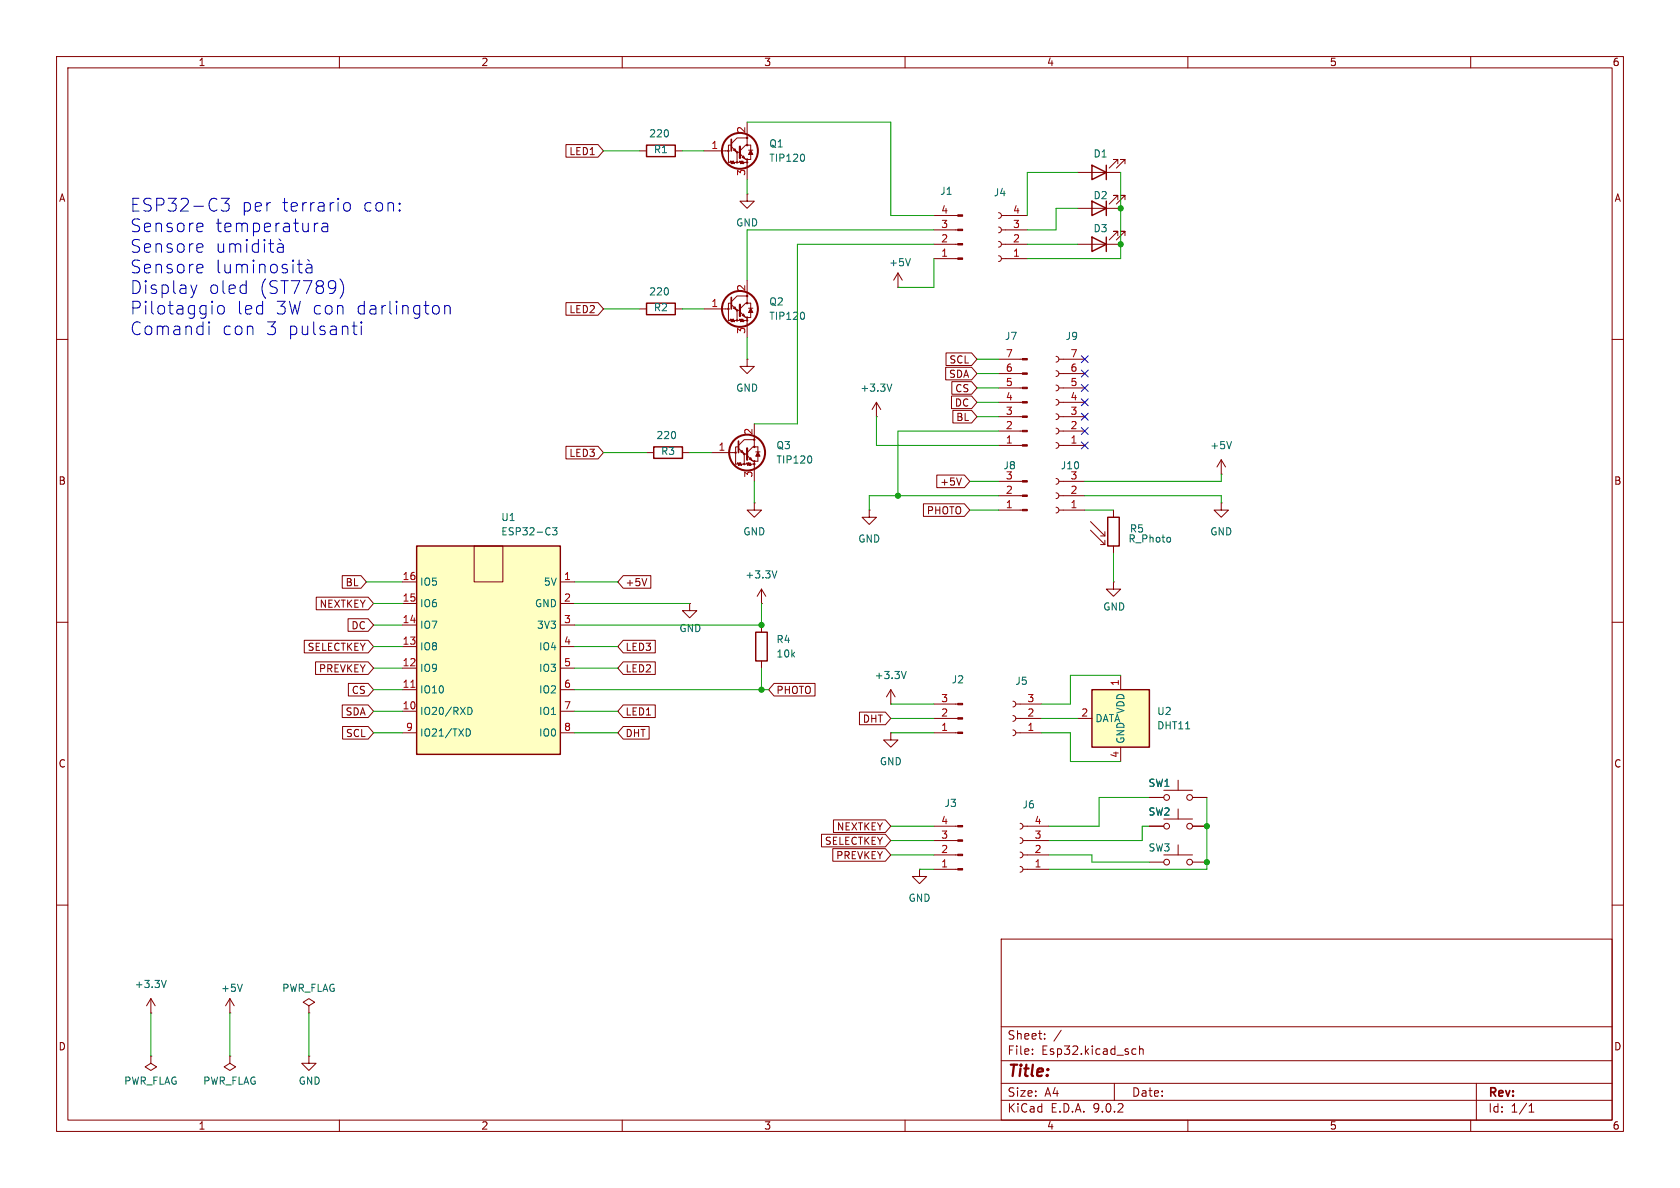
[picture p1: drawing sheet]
<svg xmlns="http://www.w3.org/2000/svg" width="297mm" height="210mm" viewBox="0 0 297 210" stroke-linecap="round" stroke-linejoin="round" font-family="sans-serif">
<g fill="none" stroke="#840000" stroke-width=".18">
<path d="M10 10h277v190h-277zM12 12h273v186h-273zM60 10v2M110 10v2M160 10v2M210 10v2M260 10v2M165.1 38.1h4.2M165.1 45.7h4.2M165.1 43.2h4.2M165.1 40.6h4.2M10 60h2"/>
<path d="M285 60h2M114.3 80h1.3M120.6 80h1.3M133.3 88.9v1.3h1.3l-1.3 1.2-1.2-1.2h1.2M133.3 88.9h.1M153.7 90.2v1.2h1.2l-1.2 1.3-1.3-1.3h1.3M153.7 90.2h.1M215.9 88.9v1.3h1.3l-1.3 1.2-1.3-1.2h1.3M215.9 88.9h.1M10 110h2M121.9 106.7v1.3h1.3l-1.3 1.2-1.3-1.2h1.3M121.9 106.7h.1"/>
<path d="M134.6 106.7h.1M134.6 104.1l-.7 1.3M134.6 104.1l.8 1.3M134.6 104.1v2.6M285 110h2M157.5 129.5v1.3h1.2l-1.2 1.3-1.3-1.3h1.3M157.5 129.5h.1M157.5 124.5h.1M157.5 121.9l-.8 1.3M157.5 121.9l.7 1.3M157.5 121.9v2.6M165.1 129.5h4.2"/>
<path d="M165.1 127h4.2M165.1 124.5h4.2M162.6 153.7v1.2h1.2l-1.2 1.3-1.3-1.3h1.3M162.6 153.7h.1M165.1 151.1h4.2M165.1 153.7h4.2M165.1 148.6h4.2M165.1 146.1h4.2M180.3 153.2l.4 .1 .1 .4-.1 .3-.4 .2M180.3 150.6l.4 .2 .1 .3-.1 .4-.4 .1M180.3 148.1l.4 .1 .1 .4-.1 .3-.4 .2M180.3 145.5l.4 .2 .1 .4-.1 .3-.4 .2"/>
<path d="M180.8 151.1h4.6M180.8 153.7h4.6M180.8 148.6h4.6M180.8 146.1h4.6M203.2 152.4h2.5M205.7 151.1h5.1M208.3 149.4v1.7M210.8 152.4h2.6M10 160h2M26.7 179.1h.1M26.7 176.5l-.8 1.3M26.7 176.5l.7 1.3"/>
<path d="M26.7 176.5v2.6M54.6 177.8l1-.6-1-.7-1 .7 1 .6v1.3M54.6 179.1h.1M177 166h108v32h-108zM285 160h2M40.6 186.7v1.3l1.1 .6-1.1 .6-1-.6 1-.6M40.6 186.7h.1M60 198v2M110 198v2M160 198v2M177 194.5h108M177 191.5h108"/>
<path d="M177 187.5h108M177 181.5h108M182.5 186.3v.1M182.5 185.5v.1M184.7 183.6v.1M184.7 182.8v.1M187.6 182.1l-1.3 2M197 191.5v3M200.4 185.4l.4 .1M200.8 186.3l-.4 .1M201.5 185.5l.2-.1 .3 .1 .1 .9M201.5 184.9v1.5"/>
<path d="M210 198v2M260 198v2M261 191.5v6.5M270.3 196.6h.9M270.3 195.5l.4-.4v1.5"/>
<circle cx="206.2" cy="152.4" r=".51"/>
<circle cx="210.3" cy="152.4" r=".51"/>
</g>
<path d="M115.6 79h5v2h-5z" fill="none" stroke="#840000" stroke-width=".25"/>
<path d="M137.3 100.9l-.4 1.3M160.2 118.7l-.4 1.3M29.4 173.3l-.4 1.3" fill="none" stroke="#006464" stroke-width=".18"/>
<g fill="#840000" stroke="#840000" stroke-width=".18">
<path d="M169.3 153.5h.9v.3h-.9z"/>
<path d="M169.3 151h.9v.3h-.9z"/>
<path d="M169.3 148.5h.9v.2h-.9z"/>
<path d="M169.3 145.9h.9v.3h-.9z"/>
<path d="M169.3 45.6h.9v.2h-.9z"/>
<path d="M169.3 43.1h.9v.2h-.9z"/>
<path d="M169.3 40.5h.9v.3h-.9z"/>
<path d="M169.3 38h.9v.2h-.9z"/>
<path d="M169.3 129.4h.9v.3h-.9z"/>
<path d="M169.3 126.9h.9v.2h-.9z"/>
<path d="M169.3 124.3h.9v.3h-.9z"/>
</g>
<path d="M73.7 96.5h25.4v36.9h-25.4z" fill="#ffffc2"/>
<g fill="none" stroke="#840000" stroke-width=".18">
<path d="M176.5 37.6l.4 .1 .1 .4-.1 .4-.4 .1M177 38.1h4.6M190.5 36.8h7.6M197.6 35.3v-.8h-.8h.8l-1.5 1.6M198.9 35.3v-.8h-.8h.8l-1.5 1.6M158.7 50.8h.1M158.7 48.3l-.7 1.2M158.7 48.3l.8 1.2M158.7 48.3v2.5M176.5 45.2l.4 .2 .1 .3-.1 .4-.4 .1M176.5 42.7l.4 .1 .1 .4-.1 .3-.4 .2M176.5 40.1l.4 .2 .1 .3-.1 .4-.4 .1"/>
<path d="M177 43.2h4.6M177 45.7h4.6M177 40.6h4.6M190.5 43.2h7.6M197.6 41.7v-.8h-.8h.8l-1.5 1.5M198.9 41.7v-.8h-.8h.8l-1.5 1.5M176.5 78.7h4.2M176.5 76.2h4.2M176.5 73.7h4.2M176.5 71.1h4.2M176.5 68.6h4.2M176.5 66h4.2"/>
<path d="M176.5 63.5h4.2M186.7 78.2l.3 .2 .2 .3-.2 .4-.3 .1M186.7 75.7l.3 .1 .2 .4-.2 .4-.3 .1M186.7 73.2l.3 .1 .2 .4-.2 .3-.3 .2M186.7 70.6l.3 .2 .2 .3-.2 .4-.3 .1M186.7 68.1l.3 .1 .2 .4-.2 .3-.3 .2M186.7 65.5l.3 .2 .2 .3-.2 .4-.3 .1M186.7 63l.3 .1 .2 .4-.2 .4-.3 .1M187.2 78.7h4.6M187.2 76.2h4.6M187.2 73.7h4.6M187.2 71.1h4.6"/>
<path d="M187.2 68.6h4.6M187.2 66h4.6M187.2 63.5h4.6M83.8 96.5h5.1v6.4h-5.1zM176.5 90.2h4.2M176.5 87.6h4.2M176.5 85.1h4.2M186.7 89.7l.3 .1 .2 .4-.2 .3-.3 .2M186.7 87.1l.3 .2 .2 .3-.2 .4-.3 .1M186.7 84.6l.3 .1 .2 .4-.2 .3-.3 .2M187.2 90.2h4.6M187.2 87.6h4.6"/>
<path d="M187.2 85.1h4.6M192.8 92.2l2.5 2.5M192.8 93.7l2.5 2.6M194.6 94.7h.7M194.6 96.3h.7M195.3 94v.7M195.3 95.5v.8M196.8 90.2v1.2M196.8 96.5v1.3M215.9 83.8h.1M215.9 81.3l-.8 1.3M215.9 81.3l.8 1.3"/>
<path d="M215.9 81.3v2.5M71.1 102.9h2.6M71.1 106.7h2.6M71.1 110.5h2.6M71.1 114.3h2.6M71.1 118.1h2.6M99.1 102.9h2.5M99.1 106.7h2.5M99.1 110.5h2.5M99.1 114.3h2.5M99.1 118.1h2.5M134.6 110.5v1.3"/>
<path d="M134.6 116.8v1.3M196.8 102.9v1.2h1.3l-1.3 1.3-1.2-1.3h1.2M196.8 102.9h.1M71.1 121.9h2.6M71.1 125.7h2.6M71.1 129.5h2.6M99.1 121.9h2.5M99.1 125.7h2.5M99.1 129.5h2.5M179.1 129l.3 .2 .2 .3-.2 .4-.3 .1M179.1 126.5l.3 .1 .2 .4-.2 .4-.3 .1M179.1 124l.3 .1 .2 .4-.2 .3-.3 .2"/>
<path d="M179.6 129.5h4.5M179.6 127h4.5M179.6 124.5h4.5M205.7 139.7h5.1M208.3 137.9v1.8M203.2 141h2.5M203.2 146.1h2.5M205.7 144.8h5.1M208.3 143v1.8M210.8 141h2.6M210.8 146.1h2.6M26.7 186.7v1.3l1 .6-1 .6-1-.6 1-.6"/>
<path d="M26.7 186.7h.1M54.6 186.7v1.3h1.3l-1.3 1.2-1.3-1.2h1.3M54.6 186.7h.1"/>
<circle cx="206.2" cy="146.1" r=".51"/>
<circle cx="206.2" cy="141" r=".51"/>
<circle cx="210.3" cy="141" r=".51"/>
<circle cx="210.3" cy="146.1" r=".51"/>
</g>
<path d="M193 35.6l2.6 1.2-2.6 1.3zM195.6 35.6v2.5M193 41.9l2.6 1.3-2.6 1.3zM195.6 41.9v2.6M73.7 96.5h25.4v36.9h-25.4zM195.8 91.4h2.1v5.1h-2.1zM133.6 111.8h2v5h-2z" fill="none" stroke="#840000" stroke-width=".25"/>
<path d="M72.6 121.5h.8" fill="none" stroke="#a90000" stroke-width=".18"/>
<path d="M160.9 45.7l-.4 1.3M217.7 78l-.4 1.3M97.7 93.3h.8l-.5 .5 .4 .1v.5l-.2 .2-.5-.2M206.8 95l.1 .2-.1 .6M82.4 128.8a.64 .64 0 0 1 .8 .7 .64 .64 0 0 1-.8 .6M82.7 125a.64 .64 0 0 1 .8 .7 .64 .64 0 0 1-.8 .6" fill="none" stroke="#006464" stroke-width=".18"/>
<g fill="#840000" stroke="#840000" stroke-width=".18">
<path d="M180.7 90h.9v.3h-.9z"/>
<path d="M180.7 87.5h.9v.3h-.9z"/>
<path d="M180.7 85h.9v.2h-.9z"/>
<path d="M180.7 78.6h.9v.3h-.9z"/>
<path d="M180.7 76.1h.9v.2h-.9z"/>
<path d="M180.7 73.5h.9v.3h-.9z"/>
<path d="M180.7 71h.9v.2h-.9z"/>
<path d="M180.7 68.5h.9v.2h-.9z"/>
<path d="M180.7 65.9h.9v.3h-.9z"/>
<path d="M180.7 63.4h.9v.2h-.9z"/>
</g>
<path d="M193 121.9h10.2v10.2h-10.2z" fill="#ffffc2"/>
<path d="M114.3 25.7h5.1v2h-5.1zM193 29.2l2.6 1.3-2.6 1.3zM195.6 29.2v2.6M114.3 53.6h5.1v2h-5.1zM193 121.9h10.2v10.2h-10.2z" fill="none" stroke="#840000" stroke-width=".25"/>
<g fill="none" stroke="#840000" stroke-width=".18">
<path d="M100.1 25.6h5.6l1 1.1-1 1.1h-5.6zM113 26.7h1.3M119.4 26.7h1.2M124.5 26.7h4.2M129.3 25.4l1-1h1.8v1.3h-.3l-1 1M129.3 25.7h-.5v3h.2l.2-.3 .1 .6 .1-.6 .1 .6 .2-.6 .1 .6 .1-.3h.4M129.3 25.9l1 1h.5M129.7 26.5l.2-.2 .3 .5zM130.3 26.9v1.8h.4l.1-.3 .1 .6 .2-.6 .1 .6 .1-.6 .1 .6 .2-.3h.5M130.8 27.2l1 1h.3v.5M131.2 27.8l.2-.2 .3 .5zM132.1 34.3v1.3h1.2l-1.2 1.2-1.3-1.2h1.3"/>
<path d="M132.1 34.3h.1M132.1 21.6v2.7M132.1 28.7v3.1M132.1 25.7h.6v.8M132.3 26.5h.8M132.7 27.3v.9h-.6M190.5 30.5h7.6M197.6 29v-.8h-.8h.8l-1.5 1.5M198.9 29v-.8h-.8h.8l-1.5 1.5M100.1 53.5h5.6l1 1.1-1 1.1h-5.6zM113 54.6h1.3M119.4 54.6h1.2"/>
<path d="M124.5 54.6h4.2M129.3 53.3l1-1h1.8v1.3h-.3l-1 1M129.3 53.6h-.5v3h.2l.2-.2 .1 .5 .1-.5 .1 .5 .2-.5 .1 .5 .1-.3h.4M129.3 53.8l1 1.1h.5M129.7 54.5l.2-.3 .3 .5zM130.3 54.9v1.7h.4l.1-.2 .1 .5 .2-.5 .1 .5 .1-.5 .1 .5 .2-.3h.5M130.8 55.1l1 1h.3v.5M131.2 55.8l.2-.3 .3 .5zM132.1 49.5v2.7M132.1 56.6v3.1M132.1 53.6h.6v.9M132.3 54.5h.8"/>
<path d="M132.7 55.2v.9h-.6M100.1 78.9h5.6l1 1.1-1 1.1h-5.6zM130.6 78.7l1-1h1.7v1.3h-.2l-1 1M130.6 79h-.6v3h.3l.1-.2 .2 .5 .1-.5 .1 .5 .1-.5 .2 .5 .1-.3h.4M130.6 79.2l1 1.1h.5M131.2 79.6l.2 .5-.5-.2zM132.1 63.5v1.3h1.2l-1.2 1.2-1.3-1.2h1.3M132.1 63.5h.1M133.3 74.9v2.7M133.3 79h.7v.9M133.6 79.9h.8M154.9 73.7h.1"/>
<path d="M154.9 71.1l-.7 1.3M154.9 71.1l.8 1.3M154.9 71.1v2.6M167.2 64.9h4.6l.9 1.1-.9 1.2h-4.6zM167.2 62.4h4.6l.9 1.1-.9 1.1h-4.6zM168.2 70h3.6l.9 1.1-.9 1.1h-3.6zM168.3 67.5h3.5l.9 1.1-.9 1.1h-3.5zM168.5 72.5h3.3l.9 1.2-.9 1.1h-3.3zM125.7 80h4.2M131.6 80.3v1.7h.4l.1-.2 .1 .5 .1-.5 .2 .5 .1-.5 .1 .5 .1-.3h.5M132.1 80.5l1 1h.2v.5M132.5 81.2l.2-.3 .3 .5z"/>
<path d="M133.3 82v3.1M134 80.6v.9h-.7M163.3 89.1h7.2l.9 1.1-.9 1.1h-7.2zM165.6 84h4.9l.9 1.1-.9 1.1h-4.9zM170 84.5l-.5 1.3M53.8 113.2h11.3l.9 1.1-.9 1.1h-11.3zM55.8 117h9.3l.9 1.1-.9 1.1h-9.3zM55.9 105.6h9.2l.9 1.1-.9 1.1h-9.2zM60.5 101.8h3.3l1 1.1-1 1.1h-3.3zM61.5 109.4h3.6l.9 1.1-.9 1.1h-3.6zM110.2 117h5.6v2.2h-5.6l-1-1.1zM110.2 113.2h5.6v2.2h-5.6l-1-1.1z"/>
<path d="M110.2 101.8h4.9v2.2h-4.9l-1-1.1zM114.3 102.3l-.4 1.2M198.1 119.4v2.5M60.5 124.6h4.6l.9 1.1-.9 1.1h-4.6zM60.6 128.4h4.5l.9 1.1-.9 1.2h-4.5zM61.6 120.8h3.5l.9 1.1-.9 1.1h-3.5zM110.2 124.6h5.6v2.2h-5.6l-1-1.1zM110.2 128.4h4.6v2.3h-4.6l-1-1.2zM136.8 120.8h7.3v2.2h-7.3l-.9-1.1zM151.9 125.9h4.6l1 1.1-1 1.1h-4.6zM190.5 127h2.5M198.1 132.1v2.5"/>
<path d="M145.2 147.5h11.3l1 1.1-1 1.1h-11.3zM147.2 150h9.3l1 1.1-1 1.1h-9.3zM147.3 144.9h9.2l1 1.2-1 1.1h-9.2zM203.2 141h2.5M203.2 146.1h2.5M210.8 141h2.6M210.8 146.1h2.6M40.6 179.1h.1M40.6 176.5l-.7 1.3M40.6 176.5l.8 1.3M40.6 176.5v2.6"/>
<circle cx="128.8" cy="26.7" r=".13"/>
<circle cx="130.3" cy="28.7" r=".13"/>
<circle cx="130.3" cy="26.9" r=".13"/>
<circle cx="132.1" cy="28.7" r=".13"/>
<circle cx="132.1" cy="24.4" r=".13"/>
<circle cx="132.1" cy="28.2" r=".13"/>
<circle cx="132.1" cy="25.7" r=".13"/>
<circle cx="128.8" cy="54.6" r=".13"/>
<circle cx="130.3" cy="56.6" r=".13"/>
<circle cx="130.3" cy="54.9" r=".13"/>
<circle cx="132.1" cy="53.6" r=".13"/>
<circle cx="132.1" cy="52.3" r=".13"/>
<circle cx="132.1" cy="56.1" r=".13"/>
<circle cx="132.1" cy="56.6" r=".13"/>
<circle cx="133.3" cy="79" r=".13"/>
<circle cx="133.3" cy="77.7" r=".13"/>
<circle cx="130" cy="80" r=".13"/>
<circle cx="131.6" cy="82" r=".13"/>
<circle cx="131.6" cy="80.3" r=".13"/>
<circle cx="133.3" cy="81.5" r=".13"/>
<circle cx="133.3" cy="82" r=".13"/>
</g>
<path d="M142.1 27.4l.1 .3-.1 .7M142.1 55.3l.1 .4-.1 .6M157.7 67.9l-.5 1.3M143.4 80.7l.1 .4-.1 .6M42.8 174l-.4 1.3" fill="none" stroke="#006464" stroke-width=".18"/>
<path d="M129.3 24.6v2.1M129.3 52.6v2M130.6 78v2" fill="none" stroke="#840000" stroke-width=".3"/>
<path d="M130.8 25.9v2M130.8 53.8v2.1M132.1 79.2v2.1" fill="none" stroke="#840000" stroke-width=".38"/>
<g fill="none" stroke="#840000" stroke-width=".36">
<circle cx="130.8" cy="26.7" r="3.2"/>
<circle cx="130.8" cy="54.6" r="3.2"/>
<circle cx="132.1" cy="80" r="3.2"/>
</g>
<g fill="#840000" stroke="#840000" stroke-width=".18">
<path d="M132.7 26.5l.4 .8h-.8z"/>
<path d="M132.7 54.5l.4 .7h-.8z"/>
<path d="M134 79.9l.4 .7h-.8z"/>
</g>
<g fill="none" stroke="#009600" stroke-width=".18">
<path d="M106.7 26.7h6.3M120.6 26.7h3.9M132.1 21.6h25.4v16.5h7.6M132.1 31.8v2.5M190.5 36.8h-3.8v3.8h-5.1M190.5 30.5h-8.9v7.6M198.1 30.5v15.2h-16.5M106.7 54.6h6.3M120.6 54.6h3.9M132.1 59.7v3.8M165.1 40.6h-33v8.9M165.1 45.7v5.1h-6.4"/>
<path d="M165.1 43.2h-24.1v31.7h-7.7M181.6 43.2h8.9M154.9 73.7v5h21.6M172.7 66h3.8M172.7 71.1h3.8M172.7 63.5h3.8M172.7 68.6h3.8M172.7 73.7h3.8M176.5 76.2h-17.8v11.4M106.7 80h7.6M121.9 80h3.8M133.3 85.1v3.8"/>
<path d="M171.4 85.1h5.1M171.4 90.2h5.1M176.5 87.6h-22.8v2.6M191.8 87.6h24.1v1.3M191.8 90.2h5M196.8 97.8v5.1M215.9 83.8v1.3h-24.1M64.8 102.9h6.3M66 118.1h5.1M66 110.5h5.1M66 106.7h5.1M66 114.3h5.1"/>
<path d="M101.6 118.1h7.6M101.6 106.7h20.3M101.6 114.3h7.6M101.6 102.9h7.6M134.6 106.7v3.8h-33M134.6 118.1v3.8M198.1 119.4h-8.9v5.1h-5.1M66 129.5h5.1M66 125.7h5.1M66 121.9h5.1M101.6 129.5h7.6M101.6 125.7h7.6"/>
<path d="M101.6 121.9h34.3M157.5 129.5h7.6M157.5 127h7.6M157.5 124.5h7.6M184.1 129.5h5.1v5.1h8.9M184.1 127h6.4M157.5 148.6h7.6M157.5 146.1h7.6M157.5 151.1h7.6M162.6 153.7h2.5M185.4 151.1h7.6v1.3h10.2M203.2 141h-8.9v5.1h-8.9"/>
<path d="M203.2 146.1h-1.3v2.5h-16.5M213.4 141v12.7h-28M26.7 179.1v7.6M40.6 179.1v7.6M54.6 179.1v7.6"/>
</g>
<g fill="none" stroke="#000084" stroke-width=".18">
<path d="M191.2 75.6l1.2 1.2M191.2 78.1l1.2 1.2M191.2 62.9l1.2 1.2M191.2 65.4l1.2 1.2M191.2 70.5l1.2 1.2M191.2 73.1l1.2 1.2M191.2 68l1.2 1.2M192.4 75.6l-1.2 1.2M192.4 78.1l-1.2 1.2M192.4 62.9l-1.2 1.2M192.4 65.4l-1.2 1.2M192.4 70.5l-1.2 1.2"/>
<path d="M192.4 73.1l-1.2 1.2M192.4 68l-1.2 1.2"/>
</g>
<g fill="none" stroke="#0000c2" stroke-width=".18">
<path d="M35.6 39.5l.2 .1 .1 .4-1.1 .2M39.1 35.1h1.4l-.7 .8a.61 .61 0 0 1 .7 .5v.5l-.2 .3-.9 .1-.3-.2M56.2 39.5l-.4 .1M57 39.6l.2-.1 .6 .1 .1 .2v1.2M57.9 40l-.7 .1a.44 .44 0 0 0-.3 .4 .44 .44 0 0 0 .3 .5l.7-.1M60.9 36a.61 .61 0 0 1 .6-.2 .61 .61 0 0 1 .4 .4v.7a.61 .61 0 0 1-.6 .4 .61 .61 0 0 1-.6-.4zM33.7 50.4l.6 1.5M34.3 51.9l-.3 .5M34.8 50.4l-.5 1.5M35.6 43.1l.2 .1 .1 .4-1.1 .2M35.6 46.7l.2 .1 .1 .5-1.1 .2M35.8 40.9l-.2 .1"/>
<path d="M35.8 44.5l-.2 .1M35.8 48.1l-.2 .1M37 57.6v1.6M38.6 43.1v1.2l.1 .2a.61 .61 0 0 0 .8-.1M38.6 46v1.9l.3 .3M38.7 54.1a.61 .61 0 0 1 .9 .3v.7a.61 .61 0 0 1-.5 .4 .61 .61 0 0 1-.6-.4v-.7zM39.5 43.1v1.5M39.8 46.7v1.2l.1 .2a.61 .61 0 0 0 .8-.1M40.6 43.3a.56 .56 0 0 1 1 .1M40.6 43.1v1.5M40.7 46.7v1.5M41.6 43.4l.3-.3 .5 .1 .2 .2v1.2"/>
<path d="M41.6 43.4v1.2M41.8 46.9a.56 .56 0 0 1 1 .2M41.8 46.7v1.5M42.8 47.1l.3-.4 .5 .1 .1 .3v1.1M42.8 47.1v1.1M43.6 43.1v1.5M44.8 46v.2M44.8 46.7v1.5M44.8 46l-.1 .1 .1 .1M44.8 46l.1 .1-.1 .1M45.7 43.2l-.7-.1-.4 .4v.7l.2 .3 .2 .1 .7-.1M45.7 42.3v2.3"/>
<path d="M45.9 46.9a.56 .56 0 0 1 1 .2v1.1M45.9 46.7v1.5M46.8 43.1v1.5M47.5 43.1h.9M47.8 42.3v2l.1 .2 .5 .1M47.9 46.9a.61 .61 0 0 1 .6-.2 .61 .61 0 0 1 .5 .5v.6a.61 .61 0 0 1-.6 .5 .61 .61 0 0 1-.6-.5zM49.1 43.2l.2-.1 .7 .1 .1 .2v1.2M50.1 43.6l-.8 .1a.44 .44 0 0 0-.3 .5 .44 .44 0 0 0 .3 .4l.8-.1M50.7 46.8l-.5-.1-.3 .4 .1 .3 .7 .2 .1 .2-.1 .3-.2 .1-.6-.1M51.8 46v.2M51.8 46.7v1.5M51.8 46l-.1 .1 .1 .1"/>
<path d="M51.8 46l.1 .1-.1 .1M52.6 46.7h.8M52.9 46v1.9l.1 .2 .4 .1M54.2 46.8l.2-.1 .6 .1 .1 .3v1.1M54.4 45.9l.3 .3M55.1 47.3l-.7 .1a.44 .44 0 0 0-.3 .4 .44 .44 0 0 0 .3 .4l.7-.1M60.1 49.3a2.62 2.62 0 0 1 .1 3.3M62.3 57.6h.8M62.6 56.9v1.9l.1 .2 .4 .2M63.9 57.6v1.6M77.5 54.2l.1 .2-.1 .9M78.6 54.2a.56 .56 0 0 1 1 .1v1.2"/>
<path d="M78.6 54v1.5"/>
</g>
<g fill="#009600" stroke="#009600" stroke-width=".18">
<circle cx="213.4" cy="146.1" r=".46"/>
<circle cx="213.4" cy="152.4" r=".46"/>
<circle cx="158.7" cy="87.6" r=".46"/>
<circle cx="134.6" cy="121.9" r=".46"/>
<circle cx="134.6" cy="110.5" r=".46"/>
<circle cx="198.1" cy="36.8" r=".46"/>
<circle cx="198.1" cy="43.2" r=".46"/>
</g>
<g font-size="3.1" fill="#0000c2">
<text x="22.9" y="37.6">ESP32-C3</text>
<text x="22.9" y="41.2">Sensore</text>
<text x="37.9" y="41.2">temperatura</text>
<text x="42.6" y="37.6">per</text>
<text x="49.7" y="37.6">terrario</text>
<text x="64" y="37.6">con:</text>
<text x="22.9" y="44.9">Sensore</text>
<text x="22.9" y="48.5">Sensore</text>
<text x="22.9" y="52.2">Display</text>
<text x="36.8" y="52.2">oled</text>
<text x="45.7" y="52.2">(ST7789)</text>
<text x="22.9" y="55.8">Pilotaggio</text>
<text x="22.9" y="59.4">Comandi</text>
<text x="39.1" y="59.4">con</text>
<text x="41.7" y="55.8">led</text>
<text x="46.9" y="59.4">3 pulsanti</text>
<text x="48.6" y="55.8">3W con</text>
<text x="62.8" y="55.8">darlington</text>
</g>
<text font-size="2.8" fill="#840000" x="178" y="190.9">Title:</text>
<g font-size="2.1" fill="#840000">
<text x="178" y="184">Sheet:</text>
<text x="178" y="186.7">File:</text>
<text x="184.1" y="186.7">Esp32.kicad_sch</text>
<text x="178" y="196.9">KiCad</text>
<text x="178" y="194.1">Size:</text>
<text x="184.7" y="194.1">A4</text>
<text x="185.7" y="196.9">E.D.A.</text>
<text x="193.3" y="196.9">9.0.2</text>
<text x="200" y="194.1">Date:</text>
<text x="263" y="194.3">Rev:</text>
<text x="263" y="196.9">Id:</text>
<text x="267.1" y="196.9">1/1</text>
</g>
<g font-size="1.8" fill="#840000">
<text x="35" y="11.9">1</text>
<text x="85" y="11.9">2</text>
<text x="135" y="11.9">3</text>
<text x="185" y="11.9">4</text>
<text x="235" y="11.9">5</text>
<text x="285" y="11.9">6</text>
<text x="100.6" y="27.6">LED1</text>
<text x="10.3" y="35.9">A</text>
<text x="285.3" y="35.9">A</text>
<text x="100.6" y="55.6">LED2</text>
<text x="167.7" y="64.5">SCL</text>
<text x="167.7" y="67">SDA</text>
<text x="168.8" y="69.5">CS</text>
<text x="168.7" y="72.1">DC</text>
<text x="168.9" y="74.6">BL</text>
<text x="100.6" y="81">LED3</text>
<text x="10.3" y="85.9">B</text>
<text x="166.1" y="86">+5V</text>
<text x="285.3" y="85.9">B</text>
<text x="163.7" y="91.1">PHOTO</text>
<text x="56.4" y="107.6">NEXTKEY</text>
<text x="61" y="103.8">BL</text>
<text x="110.5" y="103.8">+5V</text>
<text x="62" y="111.4">DC</text>
<text x="54.3" y="115.3">SELECTKEY</text>
<text x="56.3" y="119.1">PREVKEY</text>
<text x="110.5" y="119.1">LED2</text>
<text x="110.5" y="115.3">LED3</text>
<text x="62.1" y="122.9">CS</text>
<text x="137.2" y="122.9">PHOTO</text>
<text x="61" y="126.7">SDA</text>
<text x="61.1" y="130.5">SCL</text>
<text x="110.5" y="126.7">LED1</text>
<text x="110.5" y="130.5">DHT</text>
<text x="152.4" y="128">DHT</text>
<text x="10.3" y="135.9">C</text>
<text x="285.3" y="135.9">C</text>
<text x="145.7" y="149.5">SELECTKEY</text>
<text x="147.8" y="147">NEXTKEY</text>
<text x="147.7" y="152.1">PREVKEY</text>
<text x="10.3" y="185.9">D</text>
<text x="285.3" y="185.9">D</text>
<text x="35" y="199.9">1</text>
<text x="85" y="199.9">2</text>
<text x="135" y="199.9">3</text>
<text x="185" y="199.9">4</text>
<text x="235" y="199.9">5</text>
<text x="285" y="199.9">6</text>
</g>
<g font-size="1.8" fill="#a90000">
<text x="131.8" y="23.6" transform="rotate(-90 131.8 23.6)">2</text>
<text x="125.7" y="26.4">1</text>
<text x="131.8" y="31.2" transform="rotate(-90 131.8 31.2)">3</text>
<text x="166.3" y="40.4">3</text>
<text x="166.3" y="37.8">4</text>
<text x="179" y="40.4">3</text>
<text x="179" y="37.8">4</text>
<text x="166.3" y="45.5">1</text>
<text x="166.3" y="42.9">2</text>
<text x="179" y="45.5">1</text>
<text x="179" y="42.9">2</text>
<text x="131.8" y="51.6" transform="rotate(-90 131.8 51.6)">2</text>
<text x="125.7" y="54.4">1</text>
<text x="131.8" y="59.1" transform="rotate(-90 131.8 59.1)">3</text>
<text x="177.7" y="65.8">6</text>
<text x="177.7" y="63.2">7</text>
<text x="189.2" y="65.8">6</text>
<text x="189.2" y="63.2">7</text>
<text x="177.7" y="70.9">4</text>
<text x="177.7" y="68.3">5</text>
<text x="189.2" y="70.9">4</text>
<text x="189.2" y="68.3">5</text>
<text x="133.1" y="77" transform="rotate(-90 133.1 77)">2</text>
<text x="177.7" y="75.9">2</text>
<text x="177.7" y="73.4">3</text>
<text x="189.2" y="75.9">2</text>
<text x="189.2" y="73.4">3</text>
<text x="126.9" y="79.8">1</text>
<text x="177.7" y="78.5">1</text>
<text x="189.2" y="78.5">1</text>
<text x="133.1" y="84.5" transform="rotate(-90 133.1 84.5)">3</text>
<text x="177.7" y="89.9">1</text>
<text x="177.7" y="87.4">2</text>
<text x="177.7" y="84.8">3</text>
<text x="189.2" y="89.9">1</text>
<text x="189.2" y="87.4">2</text>
<text x="189.2" y="84.8">3</text>
<text x="71.1" y="102.6">16</text>
<text x="71.1" y="106.4">15</text>
<text x="99.6" y="102.6">1</text>
<text x="99.6" y="106.4">2</text>
<text x="71.1" y="110.2">14</text>
<text x="99.6" y="110.2">3</text>
<text x="71.1" y="114">13</text>
<text x="71.1" y="117.9">12</text>
<text x="99.6" y="114">4</text>
<text x="99.6" y="117.9">5</text>
<text x="71.1" y="121.7">11</text>
<text x="71.1" y="125.5">10</text>
<text x="99.6" y="121.7">6</text>
<text x="99.6" y="125.5">7</text>
<text x="166.3" y="124.2">3</text>
<text x="181.5" y="124.2">3</text>
<text x="197.9" y="121.4" transform="rotate(-90 197.9 121.4)">1</text>
<text x="71.7" y="129.3">9</text>
<text x="99.6" y="129.3">8</text>
<text x="166.3" y="129.3">1</text>
<text x="166.3" y="126.7">2</text>
<text x="181.5" y="129.3">1</text>
<text x="181.5" y="126.7">2</text>
<text x="191.1" y="126.7">2</text>
<text x="197.9" y="134.1" transform="rotate(-90 197.9 134.1)">4</text>
<text x="166.3" y="148.3">3</text>
<text x="166.3" y="145.8">4</text>
<text x="182.8" y="148.3">3</text>
<text x="182.8" y="145.8">4</text>
<text x="166.3" y="153.4">1</text>
<text x="166.3" y="150.9">2</text>
<text x="182.8" y="153.4">1</text>
<text x="182.8" y="150.9">2</text>
</g>
<g font-size="1.8" fill="#006464">
<text x="114.7" y="24.5">220</text>
<text x="115.5" y="27.3">R1</text>
<text x="135.9" y="28.8">TIP120</text>
<text x="135.9" y="26.3">Q1</text>
<text x="193.2" y="28">D1</text>
<text x="166.1" y="34.6">J1</text>
<text x="175.6" y="34.9">J4</text>
<text x="193.2" y="35.4">D2</text>
<text x="130" y="40.2">GND</text>
<text x="193.2" y="41.2">D3</text>
<text x="157.1" y="47.3">+5V</text>
<text x="114.7" y="52.4">220</text>
<text x="115.5" y="55.2">R2</text>
<text x="135.9" y="56.7">TIP120</text>
<text x="135.9" y="54.2">Q2</text>
<text x="177.6" y="60.3">J7</text>
<text x="188.3" y="60.3">J9</text>
<text x="130" y="69.4">GND</text>
<text x="152" y="69.4">+3.3V</text>
<text x="115.9" y="77.8">220</text>
<text x="116.8" y="80.6">R3</text>
<text x="137.2" y="82.1">TIP120</text>
<text x="137.2" y="79.6">Q3</text>
<text x="177.3" y="83.2">J8</text>
<text x="187.4" y="83.2">J10</text>
<text x="213.9" y="79.6">+5V</text>
<text x="88.5" y="92.3">U1</text>
<text x="88.5" y="94.8">ESP32-C3</text>
<text x="131.3" y="94.8">GND</text>
<text x="199.7" y="94.3">R5</text>
<text x="213.9" y="94.8">GND</text>
<text x="151.6" y="96.1">GND</text>
<text x="199.4" y="96.1">R_Photo</text>
<text x="74.2" y="103.7">IO5</text>
<text x="74.2" y="107.5">IO6</text>
<text x="94.5" y="107.5">GND</text>
<text x="96.1" y="103.7">5V</text>
<text x="131.7" y="102.5">+3.3V</text>
<text x="74.2" y="111.4">IO7</text>
<text x="94.8" y="111.4">3V3</text>
<text x="120" y="111.9">GND</text>
<text x="137.2" y="113.9">R4</text>
<text x="194.9" y="108.1">GND</text>
<text x="74.2" y="115.2">IO8</text>
<text x="74.2" y="119">IO9</text>
<text x="95.2" y="115.2">IO4</text>
<text x="95.2" y="119">IO3</text>
<text x="137.2" y="116.4">10k</text>
<text x="74.2" y="122.8">IO10</text>
<text x="95.2" y="122.8">IO2</text>
<text x="154.5" y="120.2">+3.3V</text>
<text x="168.2" y="121">J2</text>
<text x="179.4" y="121.3">J5</text>
<text x="74.2" y="126.6">IO20/RXD</text>
<text x="74.2" y="130.4">IO21/TXD</text>
<text x="95.2" y="126.6">IO1</text>
<text x="95.2" y="130.4">IO0</text>
<text x="193.5" y="127.9">DATA</text>
<text x="199" y="131.6" transform="rotate(-90 199 131.6)">GND</text>
<text x="199" y="126.3" transform="rotate(-90 199 126.3)">VDD</text>
<text x="204.5" y="129.1">DHT11</text>
<text x="204.5" y="126.6">U2</text>
<text x="155.4" y="135.5">GND</text>
<text x="166.9" y="142.8">J3</text>
<text x="180.7" y="143.1">J6</text>
<text x="202.9" y="139.3">SW1</text>
<text x="202.9" y="144.4">SW2</text>
<text x="202.9" y="150.7">SW3</text>
<text x="160.5" y="159.6">GND</text>
<text x="23.7" y="174.9">+3.3V</text>
<text x="39" y="175.5">+5V</text>
<text x="49.8" y="175.5">PWR_FLAG</text>
<text x="21.9" y="191.9">PWR_FLAG</text>
<text x="35.8" y="191.9">PWR_FLAG</text>
<text x="52.7" y="191.9">GND</text>
</g>
</svg>
